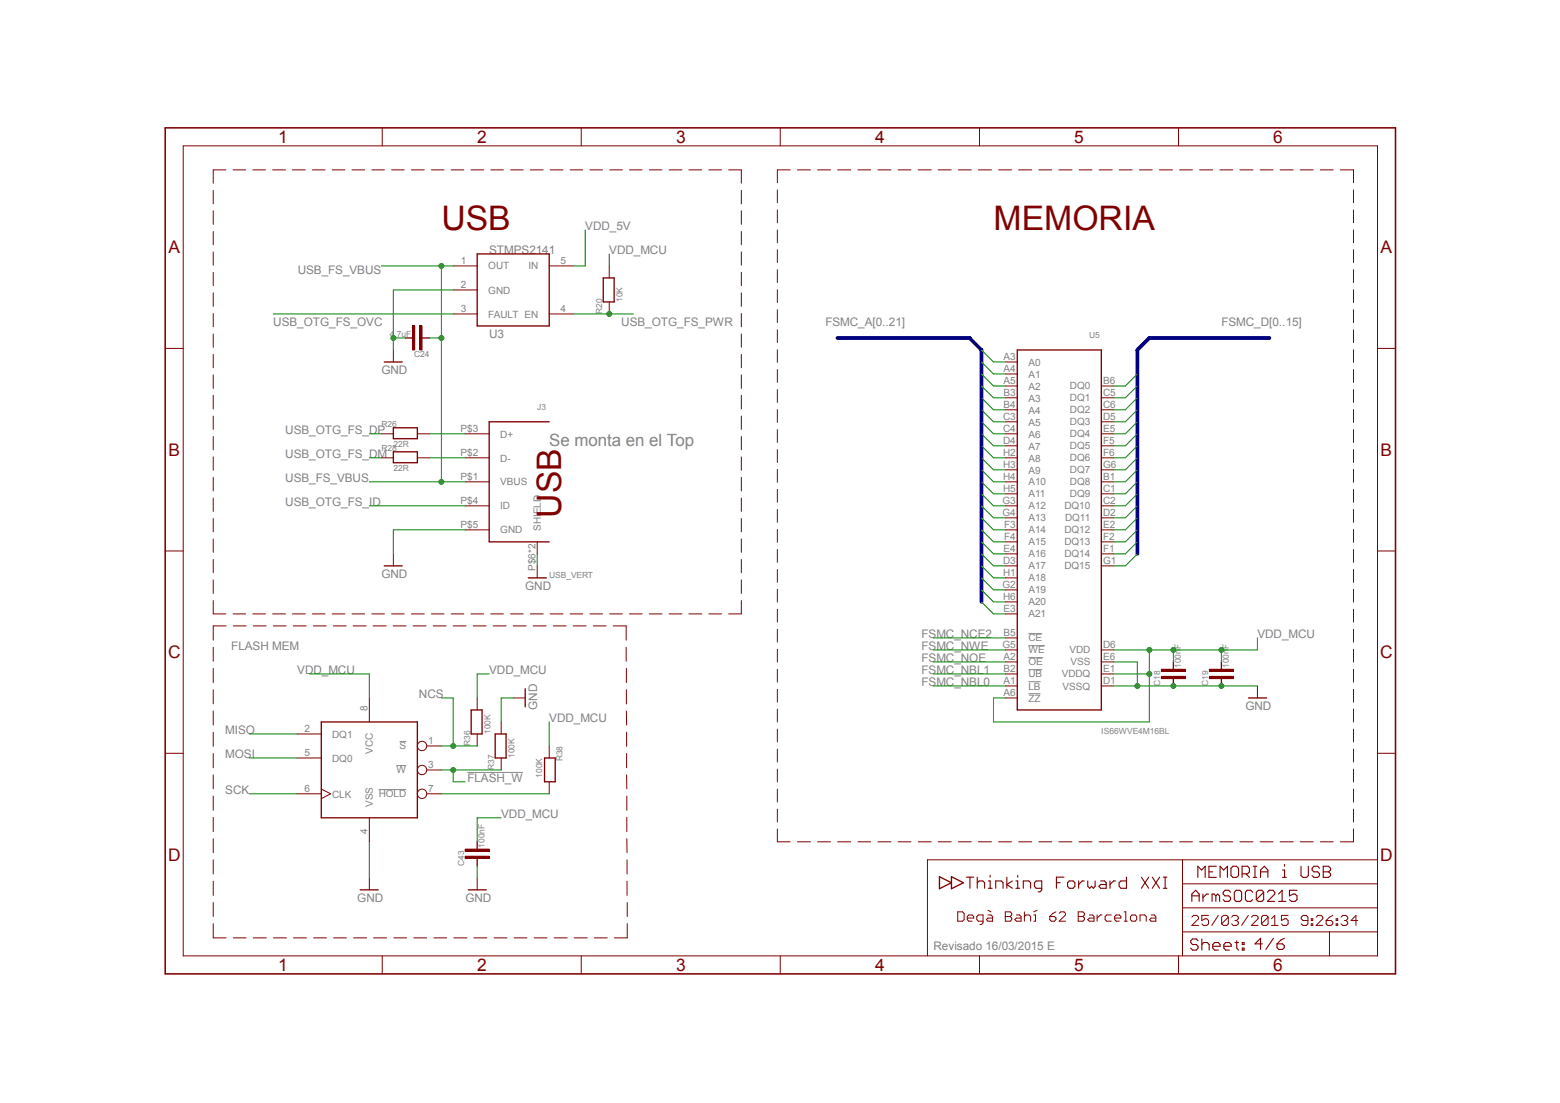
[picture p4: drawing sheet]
<svg xmlns="http://www.w3.org/2000/svg" width="297mm" height="210mm" viewBox="0 0 297 210" stroke-linecap="round" stroke-linejoin="round" font-family="sans-serif">
<path d="M195.8 129.8h2.3M195.8 125.2h2.7M195.8 132.1h2.3M195.8 127.5h2.6M195.8 120.6h2.6M195.8 122.9h3.1M72.1 150.3h5.2M75.5 145.8h1.8M76.1 141.2h1.2M89 147.1h10.6" fill="none" stroke="#808080" stroke-width=".19"/>
<g fill="none" stroke="#800000" stroke-width=".21">
<path d="M184 167h1.4M184.7 167v2.1M186.1 167v2.1M186.1 168.1l.3-.4h.7l.4 .4v1M188.2 167.7h.3v1.4M188.2 169.1h.7M188.5 166.7v.3M189.6 169.1v-1.4h1l.4 .4v1M191.7 167v2.1M192.7 167.7l-1 .7 1 .7M193.4 167.7h.4v1.4M193.4 169.1h.7"/>
<path d="M193.8 166.7v.3M194.8 169.1v-1.4h1.1l.3 .4v1M198.3 169.1h-1l-.4-.4v-.6l.4-.4h1v1.8l-.3 .3h-.3M201.1 168.1h.7M202.6 167h-1.5v2.1M203.6 167.7h.7l.3 .4v.6l-.3 .4h-.7l-.4-.4v-.6zM205.4 167.7v1.4M206.4 167.7h-.4l-.6 .7M207.1 167.7v1l.4 .4 .3-.4 .4 .4 .3-.4v-1M209.5 167.7h.8l.3 .4v1h-1.1l-.3-.4 .3-.3h1.1M211.3 167.7v1.4M212.4 167.7h-.4l-.7 .7"/>
<path d="M214.5 167v2.1h-1.1l-.3-.4v-.6l.3-.4h1.1M217.3 167l1.4 2.1M218.7 167l-1.4 2.1M219.4 167l1.4 2.1M220.8 167l-1.4 2.1M221.5 167h.7M221.5 169.1h.7M221.8 167v2.1M226.9 171.6v-1.4l.7-.7 .7 .7v1.4M226.9 170.6h1.4M228 167v-2.1l.8 .8 .6-.8v2.1M228.1 179.1l-.3-.3h-.8l-.3 .3v.4l.3 .3h.8l.3 .4v.3l-.3 .4h-.8l-.3-.4"/>
<path d="M228.8 178.8v2.1M228.8 179.8l.4-.3h.7l.3 .3v1.1M229 170.2v1.4M230.1 170.2h-.4l-.7 .7M230.2 166h.7M231.5 170.6l-.4-.4h-.3v1.4M231.5 170.6v1M231.5 170.6l.3-.4 .4 .4v1M231.6 164.9h-1.4v2.1h1.4M232.3 167v-2.1l.7 .8 .7-.8v2.1M234.3 169.9l-.4-.4h-.7l-.3 .4v.3l.3 .4h.7l.4 .3v.4l-.4 .3h-.7l-.3-.3M234.7 164.9h.7l.4 .4v1.4l-.4 .3h-.7l-.3-.3v-1.4z"/>
<path d="M235.1 179.5h.7M235.3 169.5h.8l.3 .4v1.4l-.3 .3h-.8l-.3-.3v-1.4zM235.5 179.1v1.4l.3 .4M236.5 166.4h1l.4-.4v-.7l-.4-.4h-1v2.1M236.5 179.5h.4v.3h-.4zM237.2 166.4l.7 .6M238.5 169.9l-.4-.4h-.7l-.3 .4v1.4l.3 .3h.7l.4-.3M238.6 164.9h.7M238.6 167h.7M238.9 164.9v2.1M240 166h1.4M240 167v-1.3l.7-.8 .7 .8v1.3"/>
<path d="M240.3 179.7h-1.4l1.1-1.1v2.2M240.6 169.9l-.4-.4h-.6l-.4 .4v1.4M240.6 169.9v1.4l-.4 .3h-.6l-.4-.3M240.6 169.9l-1.4 1.4M241.3 169.9l.3-.4h.8l.3 .4v.3l-1.4 1.4h1.4M242.4 178.6l-1.4 2.2M243.1 179.7h1.1l.3 .3v.4l-.3 .4h-.7l-.4-.4zM243.4 171.6h1.4M243.4 170.2l.7-.7v2.1M244.2 167h.7M244.2 165.7h.4v1.3M244.5 178.6l-.7 .4-.7 .7"/>
<path d="M244.6 164.6v.3M246.9 169.5h-1.4v1.1l.7-.4h.3l.4 .4v.7l-.4 .3h-.6l-.4-.3M247.7 164.9v1.8l.4 .3h.7l.3-.3v-1.8M251.2 165.3l-.3-.4h-.8l-.3 .4v.4l.3 .3h.8l.3 .4v.3l-.3 .3h-.8l-.3-.3M251.9 164.9h1l.4 .4v.4l-.4 .3 .4 .4v.3l-.4 .3h-1zM251.9 166h1M230.9 180.2h1.4v-.4l-.4-.3h-.6l-.4 .3v.7l.4 .4h.6M233 180.2h1.4v-.4l-.3-.3h-.8l-.3 .3v.7l.3 .4h.8M236.5 180.5h.4v.4h-.4z"/>
</g>
<g fill="none" stroke="#800000" stroke-width=".19">
<path d="M34.9 27.8h227.4v154.2h-227.4zM40.6 36.2v2.6M43 32.3h-2.4v2.6M44.4 32.3h2.4M48.1 32.3h2.4M51.9 32.3h2.5M55.7 32.3h2.4M59.5 32.3h2.4M63.2 32.3h2.5M67 32.3h2.4M70.8 32.3h2.4M72.8 24.3v3.5"/>
<path d="M74.5 32.3h2.5M78.3 32.3h2.5M82.1 32.3h2.4M85.9 32.3h2.4M89.7 32.3h2.4M93.4 32.3h2.4M97.2 32.3h2.4M101 32.3h2.4M104.7 32.3h2.5M108.5 32.3h2.5M110.7 24.3v3.5M112.3 32.3h2.4"/>
<path d="M116.1 32.3h2.4M119.8 32.3h2.5M123.6 32.3h2.4M127.4 32.3h2.4M131.1 32.3h2.5M135 32.3h2.4M138.7 32.3h2.4v2.6M141.1 36.2v2.6M148 36.2v2.4M148 40v2.4M148.5 24.3v3.5M150.5 32.3h-2.5v2.5"/>
<path d="M151.8 32.3h2.5M155.7 32.3h2.4M159.5 32.3h2.5M163.3 32.3h2.5M167.1 32.3h2.5M171 32.3h2.4M174.8 32.3h2.5M178.6 32.3h2.5M182.5 32.3h2.4M186.3 32.3h2.5M186.5 24.3v3.5M190.1 32.3h2.5"/>
<path d="M193.9 32.3h2.5M197.8 32.3h2.4M201.6 32.3h2.5M205.4 32.3h2.5M209.3 32.3h2.5M213.1 32.3h2.5M216.9 32.3h2.5M220.7 32.3h2.5M224.4 24.3v3.5M224.6 32.3h2.4M228.4 32.3h2.5M232.2 32.3h2.5"/>
<path d="M236.1 32.3h2.4M239.9 32.3h2.5M243.7 32.3h2.5M247.5 32.3h2.5M251.4 32.3h2.4M255.2 32.3h2.5v2.5M257.7 36.2v2.4M257.7 40v2.4M40.6 40.1v2.6M40.6 44.1v2.5M40.6 48v2.5M40.6 51.9v2.5"/>
<path d="M40.6 55.8v2.5M40.6 59.7v2.5M86.3 50.6h4.5M86.3 55.2h4.5M86.3 59.8h4.5M104.6 50.6h4.5M104.6 59.8h4.5M116 50.6v2.3M116 57.5v2.3M141.1 40.1v2.6M141.1 44.1v2.5M141.1 48v2.5"/>
<path d="M141.1 51.9v2.5M141.1 55.8v2.5M141.1 59.7v2.5M148 43.8v2.4M148 47.5v2.5M148 51.4v2.4M148 55.2v2.4M148 59v2.4M257.7 43.8v2.4M257.7 47.5v2.5M257.7 51.4v2.4M257.7 55.2v2.4"/>
<path d="M257.7 59v2.4M31.5 66.3h3.4M40.6 63.6v2.5M40.6 67.5v2.5M40.6 71.4v2.6M40.6 75.3v2.6M40.6 79.2v2.5M74.9 66.6v2.3M78.5 62.1h.5v4.5h-.5zM79.9 62.1h.4v4.5h-.4zM141.1 63.6v2.5M141.1 67.5v2.5"/>
<path d="M141.1 71.4v2.6M141.1 75.3v2.6M141.1 79.2v2.5M148 62.8v2.4M148 66.6v2.4M148 70.4v2.4M148 74.2v2.4M148 78v2.4M191.4 68.9h2.3M191.4 71.2h2.3M191.4 73.5h2.3M191.4 75.7h2.3"/>
<path d="M191.4 78h2.3M209.7 73.5h2.3M209.7 75.7h2.3M209.7 78h2.3M257.7 62.8v2.4M257.7 66.6v2.4M257.7 70.4v2.4M257.7 74.2v2.4M257.7 78v2.4M262.3 66.3h3.4M40.6 83.1v2.5M40.6 87v2.5"/>
<path d="M40.6 90.9v2.6M40.6 94.8v2.6M40.6 98.7v2.6M72.6 82.6h2.3M72.6 87.2h2.3M79.5 82.6h2.2M79.5 87.2h2.2M88.6 91.7h4.5M88.6 96.3h4.5M88.6 82.6h4.5M88.6 87.2h4.5M141.1 83.1v2.5"/>
<path d="M141.1 87v2.5M141.1 90.9v2.6M141.1 94.8v2.6M141.1 98.7v2.6M148 81.8v2.4M148 85.6v2.5M148 89.4v2.4M148 93.2v2.4M148 97v2.4M191.4 91.7h2.3M191.4 94h2.3M191.4 96.3h2.3"/>
<path d="M191.4 80.3h2.3M191.4 82.6h2.3M191.4 98.6h2.3M191.4 84.9h2.3M191.4 87.2h2.3M191.4 89.5h2.3M209.7 91.7h2.3M209.7 94h2.3M209.7 96.3h2.3M209.7 80.3h2.3M209.7 82.6h2.3M209.7 98.6h2.3"/>
<path d="M209.7 84.9h2.3M209.7 87.2h2.3M209.7 89.5h2.3M257.7 81.8v2.4M257.7 85.6v2.5M257.7 89.4v2.4M257.7 93.2v2.4M257.7 97v2.4M31.5 104.9h3.4M40.6 114.3v2.6h2.4M40.6 102.6v2.6M40.6 106.5v2.6"/>
<path d="M40.6 110.4v2.6M43.1 119.2h-2.5v2.7M44.4 116.9h2.4M44.4 119.2h2.5M48.1 116.9h2.4M48.2 119.2h2.5M51.9 116.9h2.5M52 119.2h2.5M55.7 116.9h2.4M55.8 119.2h2.5M59.5 116.9h2.4M59.6 119.2h2.5"/>
<path d="M63.2 116.9h2.5M63.5 119.2h2.4M67 116.9h2.4M67.2 119.2h2.5M70.8 116.9h2.4M71 119.2h2.5M74.5 116.9h2.5M74.8 119.2h2.5M74.9 105.5v2.2M78.3 116.9h2.5M78.7 119.2h2.4M82.1 116.9h2.4"/>
<path d="M82.5 119.2h2.4M85.9 116.9h2.4M86.3 119.2h2.4M88.6 100.9h4.5M89.7 116.9h2.4M90.1 119.2h2.4M93.4 116.9h2.4M93.9 119.2h2.5M97.2 116.9h2.4M97.7 119.2h2.5M101 116.9h2.4M101.5 119.2h2.5"/>
<path d="M102.3 103.2v2.3M102.3 107.7v2.3M104.7 116.9h2.5M105.3 119.2h2.5M108.5 116.9h2.5M109.1 119.2h2.5M112.3 116.9h2.4M112.9 119.2h2.5M116.1 116.9h2.4M116.8 119.2h2.4v2.7M119.8 116.9h2.5M123.6 116.9h2.4"/>
<path d="M127.4 116.9h2.4M131.1 116.9h2.5M135 116.9h2.4M141.1 102.6v2.6M141.1 106.5v2.6M141.1 110.4v2.6M141.1 114.3v2.6h-2.4M148 100.8v2.5M148 104.6v2.5M148 108.4v2.5M148 112.2v2.4M148 116v2.4"/>
<path d="M148 119.8v2.5M191.4 116.9h2.3M191.4 107.7h2.3M191.4 100.9h2.3M191.4 105.5h2.3M191.4 103.2h2.3M191.4 112.3h2.3M191.4 110h2.3M191.4 114.6h2.3M209.7 107.7h2.3M209.7 100.9h2.3M209.7 105.5h2.3"/>
<path d="M209.7 103.2h2.3M257.7 100.8v2.5M257.7 104.6v2.5M257.7 108.4v2.5M257.7 112.2v2.4M257.7 116v2.4M257.7 119.8v2.5M262.3 104.9h3.4M40.6 123.2v2.7M40.6 127.3v2.7M40.6 131.3v2.7M40.6 135.4v2.6"/>
<path d="M40.6 139.4v2.7M56.6 139.7h4.6M70.3 132.9v4.6M90.8 132.9v2.3M90.8 139.7v2.3M95.4 137.5v2.2M97.7 132.9h2.3M119.2 123.2v2.7M119.3 127.3v2.7M119.3 131.3v2.7M119.3 135.4v2.6M119.3 139.4v2.7"/>
<path d="M148 123.6v2.5M148 127.4v2.5M148 131.2v2.5M148 135v2.5M148 138.8v2.5M191.4 130.6h2.3M191.4 126h2.3M191.4 132.9h2.3M191.4 128.3h2.3M191.4 121.5h2.3M191.4 123.7h2.3M209.7 130.6h2.3"/>
<path d="M209.7 126h2.3M209.7 128.3h2.3M209.7 123.7h2.3M221.1 127.4h4.6v.4h-4.6zM221.1 128.8h4.6v.4h-4.6zM230.3 127.4h4.5v.4h-4.5zM230.3 128.8h4.5v.4h-4.5zM239.4 130.6v2.3M257.7 123.6v2.5M257.7 127.4v2.5M257.7 131.2v2.5M257.7 135v2.5"/>
<path d="M257.7 138.8v2.5M31.5 143.4h3.4M40.6 143.5v2.7M40.6 147.5v2.7M40.6 151.6v2.7M40.6 155.6v2.7M40.6 159.7v2.6M56.6 144.3h4.6M56.6 151.1h4.6M61.2 150.2l1.7 .9-1.7 1M70.3 155.7v4.6M81.2 151.1h2.8"/>
<path d="M81.2 142h2.8M81.2 146.6h2.8M95.4 144.3v2.3M104.6 142v2.3M104.6 148.8v2.3M119.3 143.5v2.7M119.3 147.5v2.7M119.3 151.6v2.7M119.3 155.6v2.7M119.3 159.7l.1 2.6M148 157.8v2.5h2.5M148 142.6v2.5"/>
<path d="M148 146.4v2.5M148 150.2v2.5M148 154.1v2.4M257.7 142.6v2.5M257.7 146.4v2.5M257.7 150.2v2.5M257.7 154.1v2.4M257.7 157.8v2.5h-2.5M262.3 143.4h3.4M40.6 163.7v2.7M40.6 167.8v2.7M40.6 171.8v2.7"/>
<path d="M40.6 175.9v2.7h2.5M44.4 178.6h2.5M48.2 178.6h2.5M52.1 178.6h2.4M55.9 178.6h2.4M59.7 178.6h2.4M63.5 178.6h2.5M67.3 178.6h2.5M70.3 167.1v2.3M71.1 178.6h2.5M75 178.6h2.4M78.8 178.6h2.4"/>
<path d="M82.6 178.6h2.4M86.4 178.6h2.5M88.6 161.7h4.5v.4h-4.5zM88.6 163h4.5v.4h-4.5zM90.2 178.6h2.5M90.8 167.1v2.3M94.1 178.6h2.4M97.9 178.6h2.4M101.7 178.6h2.4M105.5 178.6h2.5M109.3 178.6h2.5M113.2 178.6h2.4"/>
<path d="M119.4 163.7v2.7M119.4 167.8v2.7M119.4 171.8v2.7M119.4 175.9v2.7h-2.4M151.8 160.3h2.5M155.7 160.3h2.4M159.5 160.3h2.5M163.3 160.3h2.5M167.1 160.3h2.5M171 160.3h2.4M174.8 160.3h2.5M178.6 160.3h2.5"/>
<path d="M182.3 173.6h1l.3 .3v1.2l-.3 .3h-1zM182.5 160.3h2.4M184.1 174.8h1.3v-.3l-.3-.3h-.7l-.3 .3v.6l.3 .3h.7M186.3 160.3h2.5M187.2 175.4h-.9l-.3-.3v-.6l.3-.3h.9v1.5l-.3 .3h-.3M188.1 174.2h.6l.3 .3v.9h-.9l-.3-.3 .3-.3h.9M188.1 173.3l.6 .3M190.1 160.3h2.5M191.4 173.6h.9l.3 .3v.3l-.3 .3 .3 .3v.3l-.3 .3h-.9zM191.4 174.5h.9M193.5 174.2h.6l.3 .3v.9h-.9l-.3-.3 .3-.3h.9M193.9 160.3h2.5"/>
<path d="M195 174.5l.3-.3h.6l.3 .3v.9M195 173.6v1.8M196.8 174.2h.3v1.2h-.3M197.4 173.3l-.6 .3M197.8 160.3h2.4M199.9 174.5h.8l.3 .3v.3l-.3 .3h-.5l-.3-.3zM201 173.6l-.6 .3-.5 .6M201.6 160.3h2.5M201.6 173.9l.4-.3h.6l.3 .3v.3l-1.3 1.2h1.3M205.3 173.6h.9l.3 .3v.3l-.3 .3 .3 .3v.3l-.3 .3h-.9zM205.3 174.5h.9M205.4 160.3h2.5"/>
<path d="M207.4 174.2h.6l.3 .3v.9h-.9l-.3-.3 .3-.3h.9M208.9 174.2v1.2M209.3 160.3h2.5M209.8 174.2h-.3l-.6 .6M211.6 174.2h-.9l-.3 .3v.6l.3 .3h.9M212.2 174.8h1.2v-.3l-.3-.3h-.6l-.3 .3v.6l.3 .3h.6M213.1 160.3h2.5M214 175.4h.6M214 173.6h.3v1.8M215.2 174.5l.3-.3h.6l.3 .3v.6l-.3 .3h-.6l-.3-.3zM216.9 160.3h2.5M217 175.4v-1.2h.9l.3 .3v.9"/>
<path d="M219.2 174.2h.6l.2 .3v.9h-.8l-.3-.3 .3-.3h.8M220.7 160.3h2.5M224.6 160.3h2.4M225.1 177.4h37.2M225.1 163.7v18.3M225.1 172.8h37.2M225.1 168.3h37.2M226.9 174.6l.3-.3h.6l.4 .3v.3l-1.3 1.3h1.3M228.4 160.3h2.5M230.1 174.3h-1.3v1l.6-.4h.3l.4 .4v.6l-.4 .3h-.6l-.3-.3M231.9 174.3l-1.2 1.9M232.2 160.3h2.5"/>
<path d="M233.8 174.6v1.3l-.2 .3h-.7l-.3-.3M233.8 174.6l-.2-.3h-.7l-.3 .3v1.3M233.8 174.6l-1.2 1.3M234.5 174.6l.3-.3h.6l.4 .3v.3l-.4 .4M235.1 175.3h.3M235.4 175.3l.4 .3v.3l-.4 .3h-.6l-.3-.3M236.1 160.3h2.4M237.7 174.3l-1.3 1.9M238.3 174.6l.3-.3h.6l.3 .3v.3l-1.2 1.3h1.2M239.9 160.3h2.5M241.4 174.6v1.3l-.3 .3h-.6l-.3-.3M241.4 174.6l-.3-.3h-.6l-.3 .3v1.3"/>
<path d="M241.4 174.6l-1.2 1.3M242.1 176.2h1.2M242.1 174.9l.6-.6v1.9M243.7 160.3h2.5M245.2 174.3h-1.2v1l.6-.4h.3l.3 .4v.6l-.3 .3h-.6l-.3-.3M247.5 160.3h2.5M249 175.3h-.9l-.4-.4v-.3l.4-.3h.6l.3 .3v1.3l-.3 .3h-.6l-.4-.3M249.6 175.9h.3v.3h-.3zM249.6 174.9h.3v.4h-.3zM250.6 174.6l.3-.3h.6l.3 .3v.3l-1.2 1.3h1.2M251.4 160.3h2.4M252.5 175.3h.9l.3 .3v.3l-.3 .3h-.6l-.3-.3z"/>
<path d="M253.1 177.4v4.6M253.7 174.3l-.6 .3-.6 .7M254.4 175.9h.3v.3h-.3zM254.4 174.9h.3v.4h-.3zM255.3 174.6l.4-.3h.5l.4 .3v.3l-.4 .4M255.9 175.3h.3M256.2 175.3l.4 .3v.3l-.4 .3h-.5l-.4-.3M258.5 175.3h-1.3l.9-1v1.9M262.3 163.7h-85.7v18.3M72.8 182v3.4M110.7 182v3.4M148.5 182v3.4"/>
<path d="M186.5 182v3.4M224.4 182v3.4"/>
<circle cx="80.3" cy="142" r=".89"/>
<circle cx="80.3" cy="151.1" r=".89"/>
<circle cx="80.3" cy="146.6" r=".89"/>
</g>
<path d="M31.5 24.3h234.2v161.1h-234.2z" fill="none" stroke="#800000" stroke-width=".3"/>
<g fill="none" stroke="#800000" stroke-width=".25">
<path d="M90.8 48.3h13.8v13.8h-13.8zM114.9 52.9h2v4.6h-2zM73.2 68.9h3.4M77.2 64.3h1.3M80.1 64.3h1.6M193.7 66.6h16v68.6h-16zM74.9 81.4h4.6v2.1h-4.6zM74.9 86h4.6v2.1h-4.6zM104.6 80.3h-11.5v22.9h11.5M73.2 107.7h3.4M100.6 110h3.4M61.2 137.5h18.3v18.2h-18.3z"/>
<path d="M89.7 135.2h2.1v4.5h-2.1zM94.3 139.7h2.1v4.6h-2.1zM100 131.1v3.5M223.4 126v1.4M223.4 129v1.6M232.5 126v1.4M232.5 129v1.6M237.7 132.9h3.4M103.7 144.3h2v4.5h-2zM68.6 169.4h3.4M89.2 169.4h3.4M90.8 160.3v1.4"/>
<path d="M90.8 163.2v1.6M178.9 166.9l2.2 1.2-2.2 1.1zM181.1 166.9l2.3 1.2-2.3 1.1z"/>
</g>
<path d="M78.7 62.1v4.5M80.1 62.1v4.5M221.1 127.6h4.6M221.1 129h4.6M230.3 127.6h4.5M230.3 129h4.5M88.6 161.9h4.5M88.6 163.2h4.5" fill="none" stroke="#800000" stroke-width=".42"/>
<path d="M159.4 64.3h25.2l2.3 2.3v48M241.7 64.3h-22.9l-2.3 2.3v38.9" fill="none" stroke="#000080" stroke-width=".72"/>
<g fill="none" stroke="#008000" stroke-width=".19">
<path d="M186.9 66.6l2.2 2.3h2.3M186.9 68.9l2.2 2.3h2.3M186.9 71.2l2.2 2.3h2.3M186.9 73.5l2.2 2.2h2.3M186.9 75.7l2.2 2.3h2.3M186.9 78l2.2 2.3h2.3M216.5 71.2l-2.3 2.3h-2.2M216.5 73.5l-2.3 2.2h-2.2M216.5 75.7l-2.3 2.3h-2.2M216.5 78l-2.3 2.3h-2.2M186.9 80.3l2.2 2.3h2.3M186.9 82.6l2.2 2.3h2.3"/>
<path d="M186.9 84.9l2.2 2.3h2.3M186.9 87.2l2.2 2.3h2.3M186.9 89.5l2.2 2.2h2.3M186.9 91.7l2.2 2.3h2.3M186.9 94l2.2 2.3h2.3M186.9 96.3l2.2 2.3h2.3M186.9 98.6l2.2 2.3h2.3M216.5 80.3l-2.3 2.3h-2.2M216.5 82.6l-2.3 2.3h-2.2M216.5 84.9l-2.3 2.3h-2.2M216.5 87.2l-2.3 2.3h-2.2M216.5 89.5l-2.3 2.2h-2.2"/>
<path d="M216.5 91.7l-2.3 2.3h-2.2M216.5 94l-2.3 2.3h-2.2M216.5 96.3l-2.3 2.3h-2.2M216.5 98.6l-2.3 2.3h-2.2M186.9 100.9l2.2 2.3h2.3M186.9 103.2l2.2 2.3h2.3M186.9 105.5l2.2 2.2h2.3M186.9 107.7l2.2 2.3h2.3M186.9 110l2.2 2.3h2.3M186.9 112.3l2.2 2.3h2.3M186.9 114.6l2.2 2.3h2.3M216.5 100.9l-2.3 2.3h-2.2"/>
<path d="M216.5 103.2l-2.3 2.3h-2.2M216.5 105.5l-2.3 2.2h-2.2M212 123.7h11.4M218.8 123.7v4.6h-6.8"/>
</g>
<circle cx="218.8" cy="123.7" r=".46" fill="#008000"/>
<g fill="none" stroke="#008000" stroke-width=".19">
<path d="M218.8 128.3v9.2h-29.7v-4.6h2.3M232.5 123.7v2.3M239.4 121.5v2.2h-16v2.3"/>
<circle cx="218.8" cy="123.7" r=".46"/>
</g>
<circle cx="218.8" cy="128.3" r=".46" fill="#008000"/>
<circle cx="218.8" cy="128.3" r=".46" fill="none" stroke="#008000" stroke-width=".19"/>
<circle cx="223.4" cy="123.7" r=".46" fill="#008000"/>
<circle cx="223.4" cy="123.7" r=".46" fill="none" stroke="#008000" stroke-width=".19"/>
<circle cx="232.5" cy="123.7" r=".46" fill="#008000"/>
<g fill="none" stroke="#008000" stroke-width=".19">
<path d="M116 48.3v2.3M58.9 128.3h11.4v4.6M93.1 128.3h-2.3v4.6M104.6 137.5v4.5M212 126h4.5v4.6h-4.5M95.4 155.7h-4.6v4.6"/>
<circle cx="232.5" cy="123.7" r=".46"/>
</g>
<circle cx="216.5" cy="130.6" r=".46" fill="#008000"/>
<g fill="none" stroke="#008000" stroke-width=".19">
<path d="M216.5 130.6h22.9"/>
<circle cx="216.5" cy="130.6" r=".46"/>
</g>
<circle cx="223.4" cy="130.6" r=".46" fill="#008000"/>
<circle cx="223.4" cy="130.6" r=".46" fill="none" stroke="#008000" stroke-width=".19"/>
<circle cx="232.5" cy="130.6" r=".46" fill="#008000"/>
<g fill="none" stroke="#008000" stroke-width=".19">
<path d="M86.3 55.2h-11.4v11.4M74.9 64.3h2.3M88.6 100.9h-13.7v4.6M102.3 105.5v2.2"/>
<circle cx="232.5" cy="130.6" r=".46"/>
</g>
<circle cx="74.9" cy="64.3" r=".46" fill="#008000"/>
<g fill="none" stroke="#008000" stroke-width=".19">
<path d="M72.6 50.6h13.7M84 50.6v13.7M70.3 82.6h2.3M70.3 87.2h2.3M70.3 91.7h18.3M97.7 132.9h-2.3v4.6M177.7 121.5h13.7M177.7 123.7h13.7M177.7 126h13.7M177.7 128.3h13.7M177.7 130.6h13.7M70.3 160.3v6.8"/>
<path d="M90.8 164.8v2.3"/>
<circle cx="74.9" cy="64.3" r=".46"/>
</g>
<circle cx="84" cy="50.6" r=".46" fill="#008000"/>
<circle cx="84" cy="50.6" r=".46" fill="none" stroke="#008000" stroke-width=".19"/>
<circle cx="84" cy="91.7" r=".46" fill="#008000"/>
<g fill="none" stroke="#008000" stroke-width=".19">
<path d="M81.7 64.3h2.3v27.4"/>
<circle cx="84" cy="91.7" r=".46"/>
</g>
<circle cx="84" cy="64.3" r=".46" fill="#008000"/>
<g fill="none" stroke="#008000" stroke-width=".19">
<path d="M52 59.8h34.3M109.1 59.8h11.5M70.3 96.3h18.3"/>
<circle cx="84" cy="64.3" r=".46"/>
</g>
<circle cx="116" cy="59.8" r=".46" fill="#008000"/>
<g fill="none" stroke="#008000" stroke-width=".19">
<path d="M111.4 43.8v6.8h-2.3M81.7 87.2h6.9M81.7 82.6h6.9M47.5 139.7h9.1M47.5 151.1h9.1M47.5 144.3h9.1M84 151.1h20.6M84 146.6h11.4M86.3 146.6v2.2h2.3"/>
<circle cx="116" cy="59.8" r=".46"/>
</g>
<circle cx="86.3" cy="146.6" r=".46" fill="#008000"/>
<g fill="none" stroke="#008000" stroke-width=".19">
<path d="M86.3 132.9v9.1M84 142h6.8"/>
<circle cx="86.3" cy="146.6" r=".46"/>
</g>
<circle cx="86.3" cy="142" r=".46" fill="#008000"/>
<g fill="none" stroke="#008000" stroke-width=".19">
<path d="M84 132.9h2.3"/>
<circle cx="86.3" cy="142" r=".46"/>
</g>
<g font-size="6.4" fill="#800000">
<text x="84" y="43.8">USB</text>
<text x="189.1" y="43.8">MEMORIA</text>
<text x="106.8" y="98.6" transform="rotate(-90 106.8 98.6)">USB</text>
</g>
<g font-size="3.3" fill="#800000">
<text x="53" y="27.2">1</text>
<text x="90.8" y="27.2">2</text>
<text x="128.7" y="27.2">3</text>
<text x="166.6" y="27.2">4</text>
<text x="204.5" y="27.2">5</text>
<text x="242.4" y="27.2">6</text>
<text x="32.1" y="48.2">A</text>
<text x="262.8" y="48.2">A</text>
<text x="32.1" y="86.7">B</text>
<text x="262.8" y="86.7">B</text>
<text x="32" y="125.3">C</text>
<text x="262.8" y="125.3">C</text>
<text x="32" y="163.9">D</text>
<text x="262.8" y="163.9">D</text>
<text x="53" y="184.9">1</text>
<text x="90.8" y="184.9">2</text>
<text x="128.7" y="184.9">3</text>
<text x="166.6" y="184.9">4</text>
<text x="204.5" y="184.9">5</text>
<text x="242.4" y="184.9">6</text>
</g>
<text font-size="3.2" fill="#808080" x="104.6" y="84.9">Se monta en el Top</text>
<g font-size="2.2" fill="#808080">
<text x="111.4" y="43.8">VDD_5V</text>
<text x="56.7" y="52.2">USB_FS_VBUS</text>
<text x="93.1" y="48.3">STMPS2141</text>
<text x="116" y="48.3">VDD_MCU</text>
<text x="52" y="62.1">USB_OTG_FS_OVC</text>
<text x="93.1" y="64.3">U3</text>
<text x="118.3" y="62.1">USB_OTG_FS_PWR</text>
<text x="157.1" y="62.1">FSMC_A[0..21]</text>
<text x="232.5" y="62.1">FSMC_D[0..15]</text>
<text x="72.6" y="71.2">GND</text>
<text x="54.3" y="82.6">USB_OTG_FS_DP</text>
<text x="54.3" y="87.2">USB_OTG_FS_DM</text>
<text x="54.3" y="91.7">USB_FS_VBUS</text>
<text x="54.3" y="96.3">USB_OTG_FS_ID</text>
<text x="72.6" y="110">GND</text>
<text x="100" y="112.3">GND</text>
<text x="44" y="123.7">FLASH MEM</text>
<text x="175.4" y="121.5">FSMC_NCE2</text>
<text x="175.4" y="123.7">FSMC_NWE</text>
<text x="239.4" y="121.5">VDD_MCU</text>
<text x="56.6" y="128.3">VDD_MCU</text>
<text x="93.1" y="128.3">VDD_MCU</text>
<text x="175.4" y="126">FSMC_NOE</text>
<text x="175.4" y="128.3">FSMC_NBL1</text>
<text x="175.4" y="130.6">FSMC_NBL0</text>
<text x="79.8" y="132.9">NCS</text>
<text x="102.3" y="135.2" transform="rotate(-90 102.3 135.2)">GND</text>
<text x="104.6" y="137.5">VDD_MCU</text>
<text x="237.1" y="135.2">GND</text>
<text x="42.9" y="139.7">MISO</text>
<text x="42.9" y="144.3">MOSI</text>
<text x="89" y="148.9">FLASH_W</text>
<text x="42.9" y="151.1">SCK</text>
<text x="95.4" y="155.7">VDD_MCU</text>
<text x="68" y="171.7">GND</text>
<text x="88.6" y="171.7">GND</text>
<text x="177.7" y="180.8">Revisado 16/03/2015 E</text>
</g>
<g font-size="1.9" fill="#808080">
<text x="87.7" y="50.3">1</text>
<text x="93" y="51.3">OUT</text>
<text x="100.6" y="51.3">IN</text>
<text x="106.7" y="50.3">5</text>
<text x="87.7" y="54.9">2</text>
<text x="87.7" y="59.4">3</text>
<text x="93" y="55.9">GND</text>
<text x="106.7" y="59.4">4</text>
<text x="93" y="60.5">FAULT EN</text>
<text x="191" y="68.6">A3</text>
<text x="191" y="70.9">A4</text>
<text x="195.8" y="69.6">A0</text>
<text x="195.8" y="71.9">A1</text>
<text x="191" y="73.2">A5</text>
<text x="191.1" y="75.4">B3</text>
<text x="191.1" y="77.7">B4</text>
<text x="195.8" y="74.2">A2</text>
<text x="195.8" y="76.5">A3</text>
<text x="203.7" y="74.1">DQ0</text>
<text x="203.7" y="76.4">DQ1</text>
<text x="210" y="73.2">B6</text>
<text x="210" y="75.4">C5</text>
<text x="210" y="77.7">C6</text>
<text x="87.7" y="82.3">P$3</text>
<text x="95.2" y="83.3">D+</text>
<text x="191" y="80">C3</text>
<text x="191" y="82.3">C4</text>
<text x="195.8" y="78.7">A4</text>
<text x="195.8" y="81">A5</text>
<text x="195.8" y="83.3">A6</text>
<text x="203.7" y="78.7">DQ2</text>
<text x="203.7" y="81">DQ3</text>
<text x="203.7" y="83.3">DQ4</text>
<text x="210" y="80">D5</text>
<text x="210" y="82.3">E5</text>
<text x="87.7" y="86.9">P$2</text>
<text x="95.2" y="87.9">D-</text>
<text x="191" y="84.6">D4</text>
<text x="191" y="86.9">H2</text>
<text x="191" y="89.2">H3</text>
<text x="195.8" y="85.6">A7</text>
<text x="195.8" y="87.9">A8</text>
<text x="203.7" y="85.6">DQ5</text>
<text x="203.7" y="87.8">DQ6</text>
<text x="210" y="84.6">F5</text>
<text x="210" y="86.9">F6</text>
<text x="210" y="89.2">G6</text>
<text x="87.7" y="91.4">P$1</text>
<text x="95.2" y="92.4">VBUS</text>
<text x="191" y="91.4">H4</text>
<text x="191" y="93.7">H5</text>
<text x="195.8" y="90.2">A9</text>
<text x="195.8" y="92.4">A10</text>
<text x="195.8" y="94.7">A11</text>
<text x="203.7" y="92.4">DQ8</text>
<text x="203.7" y="94.7">DQ9</text>
<text x="203.7" y="90.1">DQ7</text>
<text x="210" y="91.4">B1</text>
<text x="210" y="93.7">C1</text>
<text x="87.7" y="96">P$4</text>
<text x="87.7" y="100.6">P$5</text>
<text x="95.2" y="97">ID</text>
<text x="95.2" y="101.6">GND</text>
<text x="103" y="101" transform="rotate(-90 103 101)">SHIELD</text>
<text x="190.8" y="96">G3</text>
<text x="190.8" y="98.3">G4</text>
<text x="191.2" y="100.6">F3</text>
<text x="195.8" y="101.6">A14</text>
<text x="195.8" y="97">A12</text>
<text x="195.8" y="99.3">A13</text>
<text x="202.6" y="97">DQ10</text>
<text x="202.6" y="101.6">DQ12</text>
<text x="202.8" y="99.3">DQ11</text>
<text x="210" y="96">C2</text>
<text x="210" y="98.3">D2</text>
<text x="210" y="100.6">E2</text>
<text x="191" y="107.4">D3</text>
<text x="191.1" y="105.2">E4</text>
<text x="191.2" y="102.9">F4</text>
<text x="195.8" y="106.1">A16</text>
<text x="195.8" y="103.8">A15</text>
<text x="202.6" y="106.1">DQ14</text>
<text x="202.6" y="103.8">DQ13</text>
<text x="210" y="105.2">F1</text>
<text x="210" y="102.9">F2</text>
<text x="210" y="107.4">G1</text>
<text x="102" y="108.7" transform="rotate(-90 102 108.7)">P$6*2</text>
<text x="190.8" y="112">G2</text>
<text x="191" y="109.7">H1</text>
<text x="195.8" y="108.4">A17</text>
<text x="195.8" y="113">A19</text>
<text x="195.8" y="110.7">A18</text>
<text x="202.6" y="108.4">DQ15</text>
<text x="191" y="114.3">H6</text>
<text x="191.1" y="116.5">E3</text>
<text x="195.8" y="117.6">A21</text>
<text x="195.8" y="115.3">A20</text>
<text x="190.8" y="123.4">G5</text>
<text x="191" y="125.7">A2</text>
<text x="191.1" y="121.1">B5</text>
<text x="195.8" y="122.1">CE</text>
<text x="195.8" y="124.4">WE</text>
<text x="203.6" y="124.4">VDD</text>
<text x="210" y="123.4">D6</text>
<text x="210" y="125.7">E6</text>
<text x="191" y="130.3">A1</text>
<text x="191.1" y="128">B2</text>
<text x="195.8" y="126.7">OE</text>
<text x="195.8" y="129">UB</text>
<text x="195.8" y="131.3">LB</text>
<text x="202.1" y="129">VDDQ</text>
<text x="202.3" y="131.3">VSSQ</text>
<text x="203.8" y="126.7">VSS</text>
<text x="210" y="130.3">D1</text>
<text x="210" y="128">E1</text>
<text x="70" y="135.3" transform="rotate(-90 70 135.3)">8</text>
<text x="191" y="132.5">A6</text>
<text x="195.8" y="133.6">ZZ</text>
<text x="58" y="139.4">2</text>
<text x="58" y="144">5</text>
<text x="63.2" y="140.4">DQ1</text>
<text x="71" y="143.5" transform="rotate(-90 71 143.5)">VCC</text>
<text x="76.1" y="142.7">S</text>
<text x="81.5" y="141.7">1</text>
<text x="63.2" y="145">DQ0</text>
<text x="75.5" y="147.2">W</text>
<text x="81.5" y="146.3">3</text>
<text x="58" y="150.8">6</text>
<text x="63.2" y="151.8">CLK</text>
<text x="71" y="153.6" transform="rotate(-90 71 153.6)">VSS</text>
<text x="72.1" y="151.8">HOLD</text>
<text x="81.5" y="150.8">7</text>
<text x="70" y="158.9" transform="rotate(-90 70 158.9)">4</text>
</g>
<g font-size="1.6" fill="#808080">
<text x="114.6" y="59.8" transform="rotate(-90 114.6 59.8)">R20</text>
<text x="118.5" y="57.5" transform="rotate(-90 118.5 57.5)">10K</text>
<text x="74.2" y="64.1">4.7uF</text>
<text x="207.4" y="64.3">U5</text>
<text x="78.8" y="68">C24</text>
<text x="72.6" y="81.2">R26</text>
<text x="102.3" y="78">J3</text>
<text x="72.6" y="85.8">R28</text>
<text x="74.9" y="85.1">22R</text>
<text x="74.9" y="89.7">22R</text>
<text x="104.6" y="110">USB_VERT</text>
<text x="220.9" y="130.6" transform="rotate(-90 220.9 130.6)">C18</text>
<text x="224.8" y="127.2" transform="rotate(-90 224.8 127.2)">100nF</text>
<text x="230" y="130.6" transform="rotate(-90 230 130.6)">C19</text>
<text x="233.9" y="127.2" transform="rotate(-90 233.9 127.2)">100nF</text>
<text x="89.5" y="142" transform="rotate(-90 89.5 142)">R36</text>
<text x="93.4" y="139.7" transform="rotate(-90 93.4 139.7)">100K</text>
<text x="209.7" y="139.7">IS66WVE4M16BL</text>
<text x="94.1" y="146.6" transform="rotate(-90 94.1 146.6)">R37</text>
<text x="98" y="144.3" transform="rotate(-90 98 144.3)">100K</text>
<text x="103.2" y="148" transform="rotate(-90 103.2 148)">100K</text>
<text x="107.1" y="144.9" transform="rotate(-90 107.1 144.9)">R38</text>
<text x="92.2" y="161.4" transform="rotate(-90 92.2 161.4)">100nF</text>
<text x="88.3" y="164.8" transform="rotate(-90 88.3 164.8)">C43</text>
</g>
</svg>
